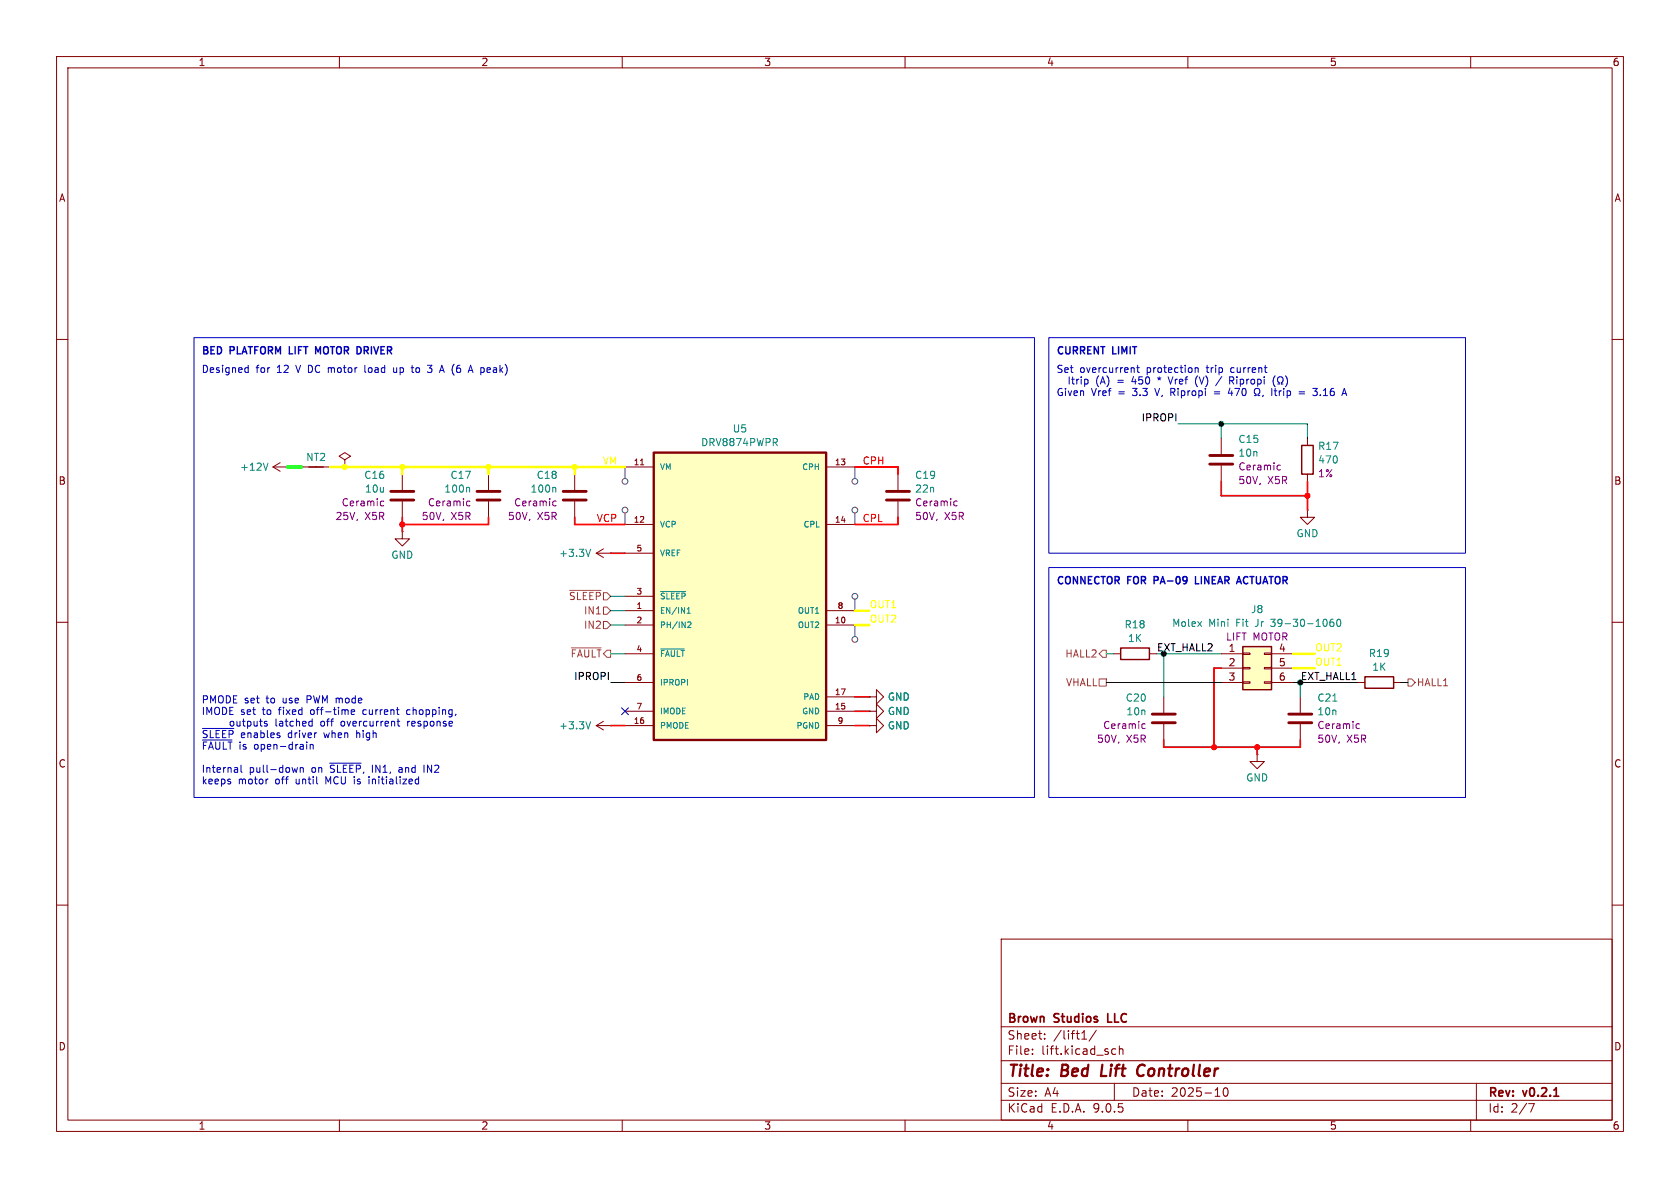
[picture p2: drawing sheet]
<svg xmlns="http://www.w3.org/2000/svg" width="297mm" height="210mm" viewBox="0 0 297 210" stroke-linecap="round" stroke-linejoin="round" font-family="sans-serif">
<g fill="none" stroke="#840000" stroke-width=".18">
<path d="M10 10h277v190h-277zM12 12h273v186h-273zM60 10v2M110 10v2M160 10v2M210 10v2M260 10v2M10 60h2M215.9 77.5v2.8M231.1 77.5v1.2M285 60h2M48.3 82.6l1.2 .7"/>
<path d="M48.3 82.6h2.5M49.5 81.8l-1.2 .8M50.8 82.6h.1M53.3 82.6h5.1M61 81.3l1-.7-1-.6-1.1 .6 1.1 .7v1.3M61 82.6h.1M71.1 94v1.3h1.3l-1.3 1.2-1.3-1.2h1.3M71.1 94h.1M71.1 83.8v2.8M71.1 88.6v2.8M86.4 83.8v2.8M86.4 88.6v2.8"/>
<path d="M101.6 83.8v2.8M101.6 88.6v2.8M105.4 97.8l1.3 .8M105.4 97.8h2.5M106.7 97l-1.3 .8M107.9 97.8h.1M215.9 82.3v2.8M231.1 90.2v1.2h1.3l-1.3 1.3-1.2-1.3h1.2M231.1 90.2h.1M231.1 83.8v1.3M10 110h2M285 110h2"/>
<path d="M105.4 128.3l1.3 .7M105.4 128.3h2.5M106.7 127.5l-1.3 .8M107.9 128.3h.1M153.7 123.2h1.2v-1.3l1.3 1.3-1.3 1.3v-1.3M153.7 123.2h.1M153.7 125.7h1.2v-1.2l1.3 1.2-1.3 1.3v-1.3M153.7 125.7h.1M153.7 128.3h1.2v-1.3l1.3 1.3-1.3 1.2v-1.2M153.7 128.3h.1M222.2 133.4v1.2h1.3l-1.3 1.3-1.2-1.3h1.2M222.2 133.4h.1"/>
<path d="M10 160h2M177 166h108v32h-108zM285 160h2M60 198v2M110 198v2M160 198v2M177 194.5h108M177 191.5h108M177 187.5h108M177 181.5h108M182.5 186.3v.1M182.5 185.5v.1"/>
<path d="M184.7 183.6v.1M184.7 182.8v.1M191.2 183.7h.9M191.4 182.6l.3-.4v1.5M193.8 182.1l-1.3 2M196.6 186.3l.2 .1 .4-.1M197 191.5v3M197.2 185.5l-.4-.1-.2 .1M197.9 185.5l.2-.1 .4 .1v.9M197.9 184.9v1.5M210 198v2M214.8 193.8h.9"/>
<path d="M216.4 192.4l.2-.1a.81 .81 0 0 1 .6 .6 .81 .81 0 0 1-.3 .8l-.2 .1a.81 .81 0 0 1-.3-1.4zM260 198v2M261 191.5v6.5M270.2 195.1h1l-.6 1.5"/>
</g>
<path d="M195.8 179.2v1.5h.8M274.7 193.8h.9" fill="none" stroke="#840000" stroke-width=".3"/>
<path d="M194.9 188.2l-.3 2h1M202 188.2a1.13 1.13 0 0 0-.9 .7 1.13 1.13 0 0 0 .2 1.2l.3 .1 .5-.1" fill="none" stroke="#840000" stroke-width=".4"/>
<path d="M47.4 81.9l-.4 1.2M82.8 86.2l.2 .1v.7M98.1 86.2l.2 .1v.7M104.4 97.1l-.4 1.3M104.4 127.6l-.4 1.2" fill="none" stroke="#008484" stroke-width=".18"/>
<path d="M69.1 86.9h4.1M69.1 88.4h4.1M84.3 86.9h4.1M84.3 88.4h4.1M99.6 86.9h4M99.6 88.4h4M213.9 80.5h4M213.9 82h4" fill="none" stroke="#840000" stroke-width=".51"/>
<path d="M67.5 88.6h.3M67.8 89.4h-.3M82.7 88.6h.4M83.1 89.4h-.4M98 88.6h.3M98.3 89.4h-.3M226 82.2l.4 .1M226.4 83l-.4 .1" fill="none" stroke="#840084" stroke-width=".18"/>
<path d="M230.1 78.7h2.1v5.1h-2.1zM54.6 82.6h2.5" fill="none" stroke="#840000" stroke-width=".25"/>
<path d="M115.6 80h30.4v50.8h-30.4z" fill="#ffffc2"/>
<path d="M115.6 80h30.4v50.8h-30.4z" fill="none" stroke="#840000" stroke-width=".41"/>
<g fill="none" stroke="#840000" stroke-width=".18">
<path d="M110.5 82.6h5.1M110.5 92.7h5.1M110.5 97.8h5.1M113.2 82.2h.6M146 82.6h5.1M146 92.7h5.1M158.7 83.8v2.8M158.7 88.6v2.8M110.5 105.4h5.1M110.5 108h5.1M110.5 110.5h5.1M110.5 115.6h5.1"/>
<path d="M146 108h5.1M146 110.5h5.1M196.8 115.6h1.3M203.2 115.6h1.3M110.5 120.7h5.1M110.5 125.7h5.1M110.5 128.3h5.1M146 125.7h5.1M146 128.3h5.1M146 123.2h5.1M229.9 123.2v2.8M229.9 128v2.8"/>
<path d="M240 120.7h1.3M246.4 120.7h1.2"/>
</g>
<path d="M137 78.2l.4 .6M137.3 77.6l.1 .2-.1 .3M116.8 104.6h4.4M116.8 114.7h4.2M121.5 108.4h.6M121.5 107.7l.3-.3v1M121.6 110l.4-.1 .2 .3-.7 .8h.7M235.6 123.9h.7" fill="none" stroke="#008484" stroke-width=".18"/>
<path d="M156.7 86.9h4.1M156.7 88.4h4.1M227.8 126.2h4.1M227.8 127.8h4.1" fill="none" stroke="#840000" stroke-width=".51"/>
<path d="M168.9 88.6h.3M169.2 89.4h-.3M240 127.9l.3 .1M240.3 128.7l-.3 .1" fill="none" stroke="#840084" stroke-width=".18"/>
<path d="M198.1 114.6h5.1v2h-5.1zM241.3 119.6h5.1v2.1h-5.1z" fill="none" stroke="#840000" stroke-width=".25"/>
<path d="M219.7 114.3h5.1v7.6h-5.1z" fill="#ffffc2"/>
<path d="M219.7 114.3h5.1v7.6h-5.1z" fill="none" stroke="#840000" stroke-width=".25"/>
<g fill="none" stroke="#840000" stroke-width=".18">
<path d="M215.9 115.6h3.8M215.9 118.1h3.8M219.7 115.4h1.3v.3h-1.3zM219.7 118h1.3v.2h-1.3zM223.5 115.4h1.3v.3h-1.3zM223.5 118h1.3v.2h-1.3zM224.8 115.6h3.8M224.8 118.1h3.8M153.7 128.3h.1M153.7 125.7h.1M153.7 123.2h.1M205.7 123.2v2.8"/>
<path d="M205.7 128v2.8M215.9 120.7h3.8M219.7 120.5h1.3v.3h-1.3zM223.5 120.5h1.3v.3h-1.3zM224.8 120.7h3.8"/>
</g>
<path d="M235.7 109.5h-.4a.86 .86 0 0 0 0 1.2l.5-.1v-.4l-.2-.3h-.3l-.2 .3M236.4 109.6l.2-.1a.68 .68 0 0 1 .5 .6 .68 .68 0 0 1-.5 .6l-.2-.1-.1-.3z" fill="none" stroke="#008484" stroke-width=".18"/>
<path d="M203.7 126.2h4.1M203.7 127.8h4.1" fill="none" stroke="#840000" stroke-width=".51"/>
<path d="M202.1 127.9l.4 .1M202.5 128.7l-.4 .1" fill="none" stroke="#840084" stroke-width=".18"/>
<g fill="none" stroke="#484848" stroke-width=".18">
<path d="M110.5 82.6v2M110.5 90.7v2M151.1 82.6v2M151.1 90.7v2M151.1 105.9v2.1M151.1 110.5v2"/>
<circle cx="110.5" cy="85.1" r=".51"/>
<circle cx="110.5" cy="90.2" r=".51"/>
<circle cx="151.1" cy="90.2" r=".51"/>
<circle cx="151.1" cy="85.1" r=".51"/>
<circle cx="151.1" cy="105.4" r=".51"/>
<circle cx="151.1" cy="113" r=".51"/>
</g>
<path d="M100.7 104.4h5.6M101 114.5h5.3M106.7 107.3h.6l.6 .7-.6 .6h-.6zM106.7 109.9h.6l.6 .6-.6 .6h-.6zM194.9 114.9h.7v1.3h-.7l-.6-.6zM194.3 120h1.3v1.3h-1.3zM248.9 120h.7l.6 .7-.6 .6h-.7z" fill="none" stroke="#848400" stroke-width=".18"/>
<path d="M58.4 82.6h52.1M71.1 82.6v1.2M86.4 82.6v1.2M101.6 82.6v1.2M151.1 110.5h2.6M151.1 108h2.6M228.6 115.6h3.8M228.6 118.1h3.8" fill="none" stroke="#ff0" stroke-width=".46"/>
<g fill="none" stroke="#008400" stroke-width=".18">
<path d="M208.3 74.9h22.8v2.6M215.9 74.9v2.6M107.9 115.6h2.6M107.9 105.4h2.6M107.9 110.5h2.6M107.9 108h2.6M195.6 115.6h1.2M215.9 115.6h-10.2v7.6M107.9 120.7h2.6M195.6 120.7h20.3M228.6 120.7h11.4M229.9 120.7v2.5"/>
<path d="M247.6 120.7h1.3"/>
</g>
<g fill="none" stroke="#f00" stroke-width=".3">
<path d="M71.1 91.4v2.6M86.4 91.4v1.3h-15.3M101.6 91.4v1.3h8.9M107.9 97.8h2.6M151.1 82.6h7.6v1.2M158.7 91.4v1.3h-7.6M215.9 85.1v2.5h15.2M231.1 85.1v5.1M215.9 118.1h-1.3v14M107.9 128.3h2.6M151.1 128.3h2.6M151.1 125.7h2.6"/>
<path d="M151.1 123.2h2.6M205.7 130.8v1.3h24.2v-1.3M222.2 132.1v1.3"/>
</g>
<path d="M50.8 82.6h2.5" fill="none" stroke="#0f0" stroke-width=".61"/>
<path d="M109.9 125.1l1.2 1.2M111.1 125.1l-1.2 1.2" fill="none" stroke="#000084" stroke-width=".18"/>
<path d="M55.8 61.3l.4 .9 .5-.9M204 102.6h.5M204.5 101.9h-.5v1.3M211.3 101.9v1.3h.7" fill="none" stroke="#0000c2" stroke-width=".25"/>
<g fill="none" stroke="#0000c2" stroke-width=".18">
<path d="M34.3 59.7h148.6v81.3h-148.6zM185.4 59.7h73.7v38.1h-73.7zM43.5 65l.4 .1M43.9 64.6v1.2M43.9 65.8h-.4M64.5 64.6v1.1l.2 .1M69.6 65v.8h.3l.2-.1M72.7 65h.5M72.9 64.6v1.1M73 65.8h.2M75.6 64.6h.8l-.5 .5 .4 .1 .1 .4-.3 .2h-.3M200.3 65l.2 .2v.6"/>
<path d="M200.4 66.6l-.3 .9h.8M200.9 65h.5M201.1 64.6v1.1l.3 .1M204.1 68.7l.5 1.2M206.5 66.6l.4 1.3 .5-1.3M211.3 65.1l.2-.1 .3 .1v.7M211.3 65v.8M211.5 68.1l.2 .3M211.7 66.4l-.2 .3M212 66.6l.4 1.3M214.7 69.3h.9M214.7 69.6h.9"/>
<path d="M216 66.6l-1.1 1.6M217.5 68.6l-.4 .9h.8M217.7 67.3l.4 .6M217.9 66.6h-.5v1.3M218.1 66.9l-.1 .3-.6 .1M221.7 69l.1 .5 .2 .2v.2h-.3M222.7 69v.5l-.3 .2v.2h.3M223.3 69.9l-.1 .2M224.8 68.7v1.2M225.1 67.5l.3 .9M225.3 69.1h.4M225.4 68.7v1.1l.3 .1"/>
<path d="M225.4 66.4l-.3 .9M225.9 67.9h.3v-.3a.54 .54 0 0 1-.3-.7 .54 .54 0 0 1 .7-.2 .58 .58 0 0 1-.1 .9v.3h.3M227.2 66.4a1.46 1.46 0 0 1 0 2M229.7 69.3h.9M229.7 69.6h.9M232.1 68.7h.8l-.5 .4M233.4 69.8v.1M237.7 68.7l.4 1.2M185.4 100.3h73.7v40.7h-73.7zM35.8 128.8h5.5M35.8 130.8h5.2M41.9 128.2l.2 .2 .3-.2"/>
<path d="M41.9 135.7l.1 .8M42 136.5h-.1M42 136h-.1M42.4 127.5v.9M42.6 135.3v1l.2 .2M42.9 127.5h.4M43 127.1v1.1l.3 .2M43.8 127.6l.3-.1 .3 .2-.2 .6h-.4M43.8 127.5v1.3M44.9 127.5l.1 .8 .3 .1 .2-.2M45.5 127.5v.9M45.9 127.5h.5"/>
<path d="M46.1 127.1v1.1l.3 .2M47.2 127.6l-.3-.1-.2 .2 .1 .2 .4 .1v.3h-.5M49.1 130h.3l.1 .2-.2 .2h-.2M49.1 129.5l.3 .1M52.6 135.7l-.2 .8-.3-.6M53.1 135.7v.8M53.1 135.8l.2-.1h.3v.8M54.2 131.6v.8M54.7 128.3h.5M54.7 127.6h.5M54.8 131.6v.8M54.8 131.7l.2-.1 .3 .1 .1 .7"/>
<path d="M55.2 127.1v1.3M58.3 134.9h5.5M62.1 125.9l.6-.1-.1-.3h-.3l-.2 .1v.6h.5M64.4 125.5l-.3 .2v.4l.3 .2M65.2 137.7v.9M70.2 127.5h.5M70.4 127.1v1.1l.3 .2M70.7 135.7h-.1M70.7 136l-.2 .2 .2 .3M72.4 125.5h-.4l-.1 .2v.5l.5 .1M73.6 137.7l.4 .1M74 137.3v1.3"/>
<path d="M74 138.5l-.4 .1M75 135.3v1.2"/>
</g>
<g fill="#f00" stroke="#f00" stroke-width=".18">
<circle cx="231.1" cy="87.6" r=".46"/>
<circle cx="71.1" cy="92.7" r=".46"/>
<circle cx="214.6" cy="132.1" r=".46"/>
<circle cx="222.2" cy="132.1" r=".46"/>
</g>
<circle cx="215.9" cy="74.9" r=".46" fill="#008400" stroke="#008400" stroke-width=".18"/>
<g fill="#ff0" stroke="#ff0" stroke-width=".18">
<circle cx="101.6" cy="82.6" r=".46"/>
<circle cx="61" cy="82.6" r=".46"/>
<circle cx="86.4" cy="82.6" r=".46"/>
<circle cx="71.1" cy="82.6" r=".46"/>
</g>
<g font-size="2.8" fill="#840000">
<text x="178" y="190.9">Title:</text>
<text x="187.7" y="190.9">Bed</text>
<text x="195.5" y="190.9">Lift</text>
<text x="202.7" y="190.9">Controller</text>
</g>
<g font-size="2.1" fill="#840000">
<text x="178" y="184">Sheet:</text>
<text x="178" y="181.2">Brown</text>
<text x="186.2" y="184">/lift1/</text>
<text x="186.5" y="181.2">Studios</text>
<text x="196.5" y="181.2">LLC</text>
<text x="178" y="186.7">File:</text>
<text x="184.1" y="186.7">lift.kicad_sch</text>
<text x="178" y="196.9">KiCad</text>
<text x="178" y="194.1">Size:</text>
<text x="184.7" y="194.1">A4</text>
<text x="185.7" y="196.9">E.D.A.</text>
<text x="193.3" y="196.9">9.0.5</text>
<text x="200" y="194.1">Date:</text>
<text x="207" y="194.1">2025-10</text>
<text x="263" y="194.3">Rev:</text>
<text x="263" y="196.9">Id:</text>
<text x="267.1" y="196.9">2/7</text>
<text x="269.4" y="194.3">v0.2.1</text>
</g>
<g font-size="1.8" fill="#840000">
<text x="35" y="11.9">1</text>
<text x="85" y="11.9">2</text>
<text x="135" y="11.9">3</text>
<text x="185" y="11.9">4</text>
<text x="235" y="11.9">5</text>
<text x="285" y="11.9">6</text>
<text x="10.3" y="35.9">A</text>
<text x="285.3" y="35.9">A</text>
<text x="10.3" y="85.9">B</text>
<text x="285.3" y="85.9">B</text>
<text x="217.1" y="115.3">1</text>
<text x="217.1" y="117.9">2</text>
<text x="226" y="115.3">4</text>
<text x="226" y="117.9">5</text>
<text x="217.1" y="120.4">3</text>
<text x="226" y="120.4">6</text>
<text x="10.3" y="135.9">C</text>
<text x="285.3" y="135.9">C</text>
<text x="10.3" y="185.9">D</text>
<text x="285.3" y="185.9">D</text>
<text x="35" y="199.9">1</text>
<text x="85" y="199.9">2</text>
<text x="135" y="199.9">3</text>
<text x="185" y="199.9">4</text>
<text x="235" y="199.9">5</text>
<text x="285" y="199.9">6</text>
</g>
<g font-size="1.8" fill="#0000c2">
<text x="35.6" y="63">BED</text>
<text x="40.7" y="63">PLATFORM LIFT</text>
<text x="56.9" y="63">MOTOR</text>
<text x="64.7" y="63">DRIVER</text>
<text x="186.7" y="63">CURRENT</text>
<text x="196.8" y="63">LIMIT</text>
<text x="35.6" y="66.2">Designed</text>
<text x="45.3" y="66.2">for</text>
<text x="49.1" y="66.2">12</text>
<text x="52.7" y="66.2">V DC motor</text>
<text x="65.3" y="66.2">load</text>
<text x="70.6" y="66.2">up</text>
<text x="74.1" y="66.2">to</text>
<text x="77.1" y="66.2">3</text>
<text x="79.5" y="66.2">A (6</text>
<text x="85" y="66.2">A peak)</text>
<text x="186.7" y="66.2">Set</text>
<text x="186.7" y="70.3">Given</text>
<text x="189" y="68.3">Itrip</text>
<text x="190.9" y="66.2">overcurrent</text>
<text x="192.9" y="70.3">Vref</text>
<text x="194.1" y="68.3">(A)</text>
<text x="197.8" y="70.3">=</text>
<text x="198" y="68.3">=</text>
<text x="200.5" y="70.3">3.3</text>
<text x="200.8" y="68.3">450</text>
<text x="202.8" y="66.2">protection</text>
<text x="204.7" y="70.3">V, Ripropi</text>
<text x="207.7" y="68.3">Vref</text>
<text x="212.6" y="68.3">(V)</text>
<text x="213.6" y="66.2">trip</text>
<text x="218" y="66.2">current</text>
<text x="218.2" y="70.3">470</text>
<text x="219" y="68.3">Ripropi</text>
<text x="226.3" y="70.3">Itrip</text>
<text x="231.3" y="70.3">=</text>
<text x="234" y="70.3">3.16</text>
<text x="186.7" y="103.6">CONNECTOR</text>
<text x="199.4" y="103.6">FOR</text>
<text x="204.6" y="103.6">PA-09</text>
<text x="212.4" y="103.6">LINEAR</text>
<text x="220.4" y="103.6">ACTUATOR</text>
<text x="35.6" y="124.7">PMODE set</text>
<text x="47.2" y="124.7">to</text>
<text x="50.3" y="124.7">use</text>
<text x="54.7" y="124.7">PWM mode</text>
<text x="35.6" y="126.7">IMODE set</text>
<text x="35.6" y="128.8">outputs</text>
<text x="35.6" y="130.8">~{SLEEP}</text>
<text x="42.5" y="130.8">enables</text>
<text x="46.5" y="126.7">to</text>
<text x="48.6" y="128.8">latched</text>
<text x="49.6" y="126.7">fixed</text>
<text x="51" y="130.8">driver</text>
<text x="55.4" y="126.7">off-time</text>
<text x="56.8" y="128.8">off</text>
<text x="57.6" y="130.8">when</text>
<text x="60.5" y="128.8">overcurrent</text>
<text x="63.5" y="130.8">high</text>
<text x="64.8" y="126.7">current</text>
<text x="72.5" y="128.8">response</text>
<text x="72.8" y="126.7">chopping,</text>
<text x="35.6" y="132.8">~{FAULT}</text>
<text x="35.6" y="136.9">Internal</text>
<text x="42.2" y="132.8">is</text>
<text x="44" y="136.9">pull-down</text>
<text x="45" y="132.8">open-drain</text>
<text x="55.2" y="136.9">on</text>
<text x="58.7" y="136.9">~{SLEEP},</text>
<text x="66.2" y="136.9">IN1,</text>
<text x="71.2" y="136.9">and</text>
<text x="75.8" y="136.9">IN2</text>
<text x="35.6" y="139">keeps</text>
<text x="42.1" y="139">motor</text>
<text x="48.8" y="139">off</text>
<text x="52.6" y="139">until</text>
<text x="58" y="139">MCU is</text>
<text x="66" y="139">initialized</text>
</g>
<g font-size="1.8" fill="#008484">
<text x="129.4" y="76.7">U5</text>
<text x="42.3" y="83.4">+12V</text>
<text x="54" y="81.7">NT2</text>
<text x="123.8" y="79.1">DRV8874PWPR</text>
<text x="218.8" y="78.5">C15</text>
<text x="218.8" y="80.9">10n</text>
<text x="232.9" y="82.1">470</text>
<text x="232.9" y="79.7">R17</text>
<text x="64.3" y="84.9">C16</text>
<text x="64.4" y="87.3">10u</text>
<text x="78.4" y="87.3">100n</text>
<text x="79.5" y="84.9">C17</text>
<text x="93.7" y="87.3">100n</text>
<text x="94.8" y="84.9">C18</text>
<text x="161.7" y="84.9">C19</text>
<text x="161.7" y="87.3">22n</text>
<text x="229.1" y="95.2">GND</text>
<text x="69.1" y="99">GND</text>
<text x="98.8" y="98.7">+3.3V</text>
<text x="198.7" y="111.3">R18</text>
<text x="199.3" y="113.7">1K</text>
<text x="207.1" y="111">Molex</text>
<text x="213.7" y="111">Mini</text>
<text x="218.7" y="111">Fit</text>
<text x="221.1" y="108.6">J8</text>
<text x="222.2" y="111">Jr</text>
<text x="225.2" y="111">39-30-1060</text>
<text x="241.9" y="116.4">R19</text>
<text x="242.5" y="118.8">1K</text>
<text x="156.9" y="124.1">GND</text>
<text x="198.9" y="124.2">C20</text>
<text x="232.8" y="124.2">C21</text>
<text x="98.8" y="129.1">+3.3V</text>
<text x="156.9" y="126.6">GND</text>
<text x="156.9" y="129.1">GND</text>
<text x="199" y="126.7">10n</text>
<text x="232.8" y="126.7">10n</text>
<text x="220.2" y="138.3">GND</text>
</g>
<g font-size="1.8">
<text x="201.7" y="74.6">IPROPI</text>
<text x="101.4" y="120.3">IPROPI</text>
</g>
<g font-size="1.8" fill="#ff0">
<text x="106.5" y="82.2">VM</text>
<text x="153.7" y="107.6">OUT1</text>
<text x="153.7" y="110.1">OUT2</text>
<text x="232.4" y="115.2">OUT2</text>
<text x="232.4" y="117.8">OUT1</text>
</g>
<g font-size="1.8" fill="#f00">
<text x="152.4" y="82.2">CPH</text>
<text x="105.4" y="92.4">VCP</text>
<text x="152.4" y="92.4">CPL</text>
</g>
<g font-size="1.8" fill="#840084">
<text x="218.8" y="83.4">Ceramic</text>
<text x="60.3" y="89.7">Ceramic</text>
<text x="75.5" y="89.7">Ceramic</text>
<text x="90.8" y="89.7">Ceramic</text>
<text x="161.7" y="89.7">Ceramic</text>
<text x="218.8" y="85.8">50V,</text>
<text x="224.1" y="85.8">X5R</text>
<text x="232.9" y="84.6">1%</text>
<text x="59.2" y="92.1">25V,</text>
<text x="64.5" y="92.1">X5R</text>
<text x="74.5" y="92.1">50V,</text>
<text x="79.7" y="92.1">X5R</text>
<text x="89.7" y="92.1">50V,</text>
<text x="95" y="92.1">X5R</text>
<text x="161.7" y="92.1">50V,</text>
<text x="167" y="92.1">X5R</text>
<text x="216.6" y="113.4">LIFT MOTOR</text>
<text x="193.8" y="131.5">50V,</text>
<text x="194.9" y="129.1">Ceramic</text>
<text x="199.1" y="131.5">X5R</text>
<text x="232.8" y="129.1">Ceramic</text>
<text x="232.8" y="131.5">50V,</text>
<text x="238.1" y="131.5">X5R</text>
</g>
<g font-size="1.8" fill="#848400">
<text x="100.5" y="106.3">~{SLEEP}</text>
<text x="103.1" y="108.8">IN1</text>
<text x="103.1" y="111.4">IN2</text>
<text x="100.8" y="116.4">~{FAULT}</text>
<text x="188.2" y="116.4">HALL2</text>
<text x="188.4" y="121.5">VHALL</text>
<text x="250.4" y="121.5">HALL1</text>
</g>
<g font-size="1.8" fill="#008400">
<text x="204.4" y="115.2">EXT_HALL2</text>
<text x="229.9" y="120.3">EXT_HALL1</text>
</g>
<g font-size="1.4" fill="#840000">
<text x="111.9" y="82.3">11</text>
<text x="147.5" y="82.3">13</text>
<text x="111.9" y="92.5">12</text>
<text x="147.5" y="92.5">14</text>
<text x="112.4" y="97.5">5</text>
<text x="112.4" y="105.2">3</text>
<text x="112.4" y="107.7">1</text>
<text x="148" y="107.7">8</text>
<text x="112.4" y="110.2">2</text>
<text x="147.5" y="110.2">10</text>
<text x="112.4" y="115.3">4</text>
<text x="112.4" y="120.4">6</text>
<text x="112.4" y="125.5">7</text>
<text x="147.5" y="122.9">17</text>
<text x="147.5" y="125.5">15</text>
<text x="111.9" y="128">16</text>
<text x="148" y="128">9</text>
</g>
<g font-size="1.4" fill="#008484">
<text x="116.6" y="83.3">VM</text>
<text x="141.7" y="83.3">CPH</text>
<text x="116.6" y="93.4">VCP</text>
<text x="141.9" y="93.4">CPL</text>
<text x="116.6" y="98.5">VREF</text>
<text x="116.6" y="106.1">~{SLEEP}</text>
<text x="116.6" y="108.7">EN/IN1</text>
<text x="116.6" y="111.2">PH/IN2</text>
<text x="140.9" y="108.7">OUT1</text>
<text x="140.9" y="111.2">OUT2</text>
<text x="116.6" y="116.3">~{FAULT}</text>
<text x="116.6" y="121.4">IPROPI</text>
<text x="141.9" y="123.9">PAD</text>
<text x="116.6" y="126.5">IMODE</text>
<text x="116.6" y="129">PMODE</text>
<text x="140.7" y="129">PGND</text>
<text x="141.7" y="126.5">GND</text>
</g>
</svg>
